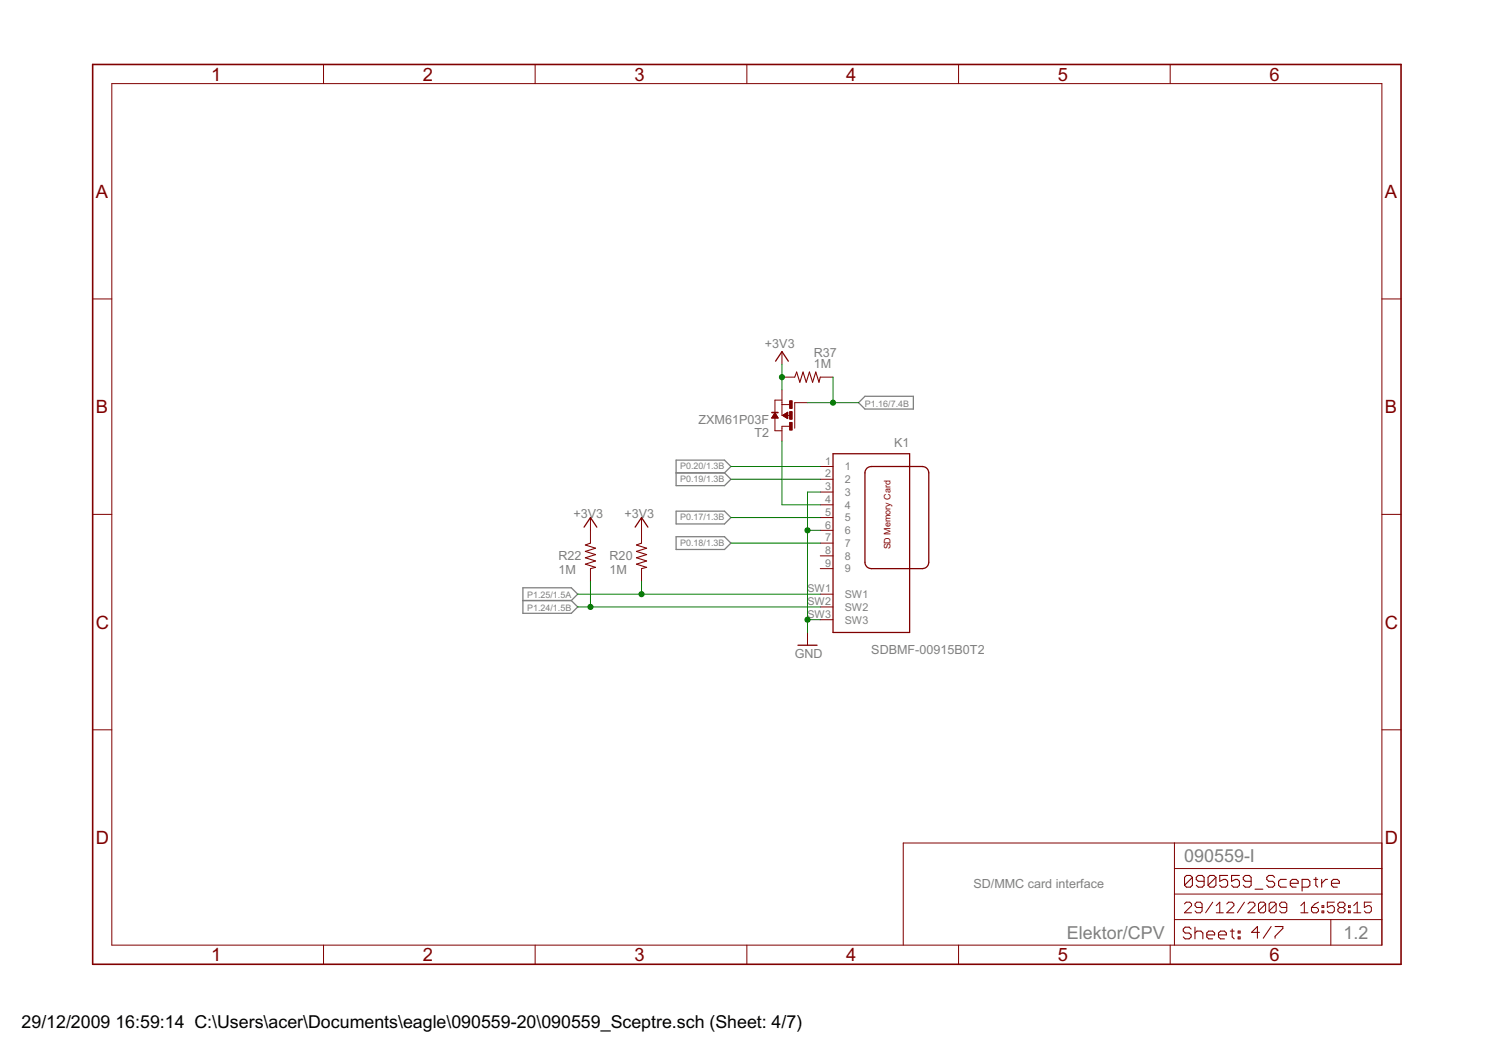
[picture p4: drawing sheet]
<svg xmlns="http://www.w3.org/2000/svg" width="297mm" height="210mm" viewBox="0 0 297 210" stroke-linecap="round" stroke-linejoin="round" font-family="sans-serif">
<g fill="#808080" stroke="#808080" stroke-width=".25">
<path d="M145.4 103l-1.3 1.2z"/>
<path d="M134.5 104.2h9.6z"/>
<path d="M144.1 101.7l1.3 1.3z"/>
<path d="M134.5 101.7h9.6z"/>
<path d="M134.5 101.7v2.5z"/>
<path d="M145.4 108.1l-1.3 1.2z"/>
<path d="M134.5 109.3h9.6z"/>
<path d="M144.1 106.8l1.3 1.3z"/>
<path d="M134.5 106.8h9.6z"/>
<path d="M134.5 106.8v2.5z"/>
<path d="M145.4 95.4l-1.3 1.2z"/>
<path d="M134.5 96.6h9.6z"/>
<path d="M144.1 94.1l1.3 1.3z"/>
<path d="M134.5 94.1h9.6z"/>
<path d="M134.5 94.1v2.5z"/>
<path d="M145.4 92.8l-1.3 1.3z"/>
<path d="M144.1 91.5l1.3 1.3z"/>
<path d="M134.5 91.5h9.6z"/>
<path d="M134.5 91.5v2.6z"/>
<path d="M113.7 116.9l1.2 1.3z"/>
<path d="M104 116.9h9.7z"/>
<path d="M114.9 118.2l-1.2 1.3z"/>
<path d="M104 119.5h9.7z"/>
<path d="M104 116.9v2.6z"/>
<path d="M113.7 119.5l1.2 1.3z"/>
<path d="M114.9 120.8l-1.2 1.2z"/>
<path d="M104 122h9.7z"/>
<path d="M104 119.5v2.5z"/>
<path d="M170.8 80.1l1.3-1.3z"/>
<path d="M172.1 78.8h9.6z"/>
<path d="M170.8 80.1l1.3 1.3z"/>
<path d="M172.1 81.4h9.6z"/>
<path d="M181.7 78.8v2.6z"/>
</g>
<g fill="#800000" stroke="#800000" stroke-width=".2">
<path d="M160.7 125.8v2.6z"/>
<path d="M155.6 70v2.5z"/>
<path d="M127.6 113.1v2.6z"/>
<path d="M127.6 105.5v2.6z"/>
<path d="M127.6 103v2.5z"/>
<path d="M117.5 113.1v2.6z"/>
<path d="M117.5 105.5v2.6z"/>
<path d="M117.5 103v2.5z"/>
<path d="M155.6 85.2v2.5z"/>
<path d="M155.6 77.6v2.5z"/>
<path d="M158.1 80.1h2.6z"/>
<path d="M155.6 82.7h1.6z"/>
<path d="M155.6 80.5h1.5z"/>
<path d="M158.1 80.1v5.1z"/>
<path d="M155.6 80.5v2.2z"/>
<path d="M154.2 79.6v2.5z"/>
<path d="M154.2 79.6h1.4z"/>
<path d="M155.6 84.8h1.5z"/>
<path d="M155.6 84.8v.4z"/>
<path d="M154.2 85.7h1.4z"/>
<path d="M154.2 83v2.7z"/>
<path d="M155.7 82.7l1-.7z"/>
<path d="M156.7 82v1.3z"/>
<path d="M155.7 82.7l1 .6z"/>
<path d="M156.6 83.2h.1z"/>
<path d="M156.5 83.2h.2z"/>
<path d="M156.4 83.1h.3z"/>
<path d="M156.3 83h.4z"/>
<path d="M156.2 83h.5z"/>
<path d="M156 82.9h.7z"/>
<path d="M155.9 82.8h.8z"/>
<path d="M155.8 82.7h.9z"/>
<path d="M155.7 82.7h1z"/>
<path d="M155.8 82.6h.9z"/>
<path d="M155.9 82.5h.8z"/>
<path d="M156 82.5h.7z"/>
<path d="M156.1 82.4h.6z"/>
<path d="M156.3 82.3h.4z"/>
<path d="M156.4 82.3h.3z"/>
<path d="M156.5 82.2h.2z"/>
<path d="M156.6 82.1h.1z"/>
<path d="M154.2 82.1l.6 1.1z"/>
<path d="M153.5 83.2h1.3z"/>
<path d="M154.2 82.1l-.7 1.1z"/>
<path d="M153.6 83.1h1.1z"/>
<path d="M153.6 83h1.1z"/>
<path d="M153.7 83h1z"/>
<path d="M153.7 82.9h.9z"/>
<path d="M153.8 82.8h.8z"/>
<path d="M153.8 82.7h.7z"/>
<path d="M153.9 82.7h.6z"/>
<path d="M153.9 82.6h.6z"/>
<path d="M153.9 82.5h.5z"/>
<path d="M154 82.5h.4z"/>
<path d="M154 82.4h.3z"/>
<path d="M154.1 82.3h.2z"/>
<path d="M154.1 82.3h.1z"/>
<path d="M155.6 80.1v.4z"/>
<path d="M163.2 75h2.5z"/>
<path d="M155.6 75h2.5z"/>
<path d="M274.9 183v5z"/>
<path d="M274.9 177.9v5.1z"/>
<path d="M274.9 172.8v5.1z"/>
<path d="M274.9 167.7v5.1z"/>
<path d="M179.7 167.7v20.3z"/>
<path d="M179.7 167.7h54z"/>
<path d="M233.7 167.7h41.2z"/>
<path d="M264.8 183v5z"/>
<path d="M264.8 183h10.1z"/>
<path d="M233.7 183h31.1z"/>
<path d="M233.7 183v5z"/>
<path d="M233.7 177.9v5.1z"/>
<path d="M233.7 177.9h41.2z"/>
<path d="M233.7 172.8v5.1z"/>
<path d="M233.7 172.8h41.2z"/>
<path d="M233.7 167.7v5.1z"/>
<path d="M235.6 181.6h1.5z"/>
<path d="M235.6 181.6l1.5-1.4z"/>
<path d="M237.1 179.9v.3z"/>
<path d="M236.7 179.5l.4 .4z"/>
<path d="M236 179.5h.7z"/>
<path d="M236 179.5l-.4 .4z"/>
<path d="M237.8 181.3l.3 .3z"/>
<path d="M238.1 181.6h.7z"/>
<path d="M239.2 181.3l-.4 .3z"/>
<path d="M239.2 179.9v1.4z"/>
<path d="M238.8 179.5l.4 .4z"/>
<path d="M238.1 179.5h.7z"/>
<path d="M238.1 179.5l-.3 .4z"/>
<path d="M237.8 179.9v.3z"/>
<path d="M237.8 180.2l.3 .4z"/>
<path d="M238.1 180.6h1.1z"/>
<path d="M241.3 179.5l-1.4 2.1z"/>
<path d="M242 180.2l.7-.7z"/>
<path d="M242.7 179.5v2.1z"/>
<path d="M242 181.6h1.4z"/>
<path d="M244.1 181.6h1.4z"/>
<path d="M244.1 181.6l1.4-1.4z"/>
<path d="M245.5 179.9v.3z"/>
<path d="M245.1 179.5l.4 .4z"/>
<path d="M244.4 179.5h.7z"/>
<path d="M244.4 179.5l-.3 .4z"/>
<path d="M247.6 179.5l-1.4 2.1z"/>
<path d="M248.3 181.6h1.4z"/>
<path d="M249.7 180.2l-1.4 1.4z"/>
<path d="M249.7 179.9v.3z"/>
<path d="M249.3 179.5l.4 .4z"/>
<path d="M248.6 179.5h.7z"/>
<path d="M248.6 179.5l-.3 .4z"/>
<path d="M250.4 179.9v1.4z"/>
<path d="M250.7 179.5l-.3 .4z"/>
<path d="M250.7 179.5h.7z"/>
<path d="M251.4 179.5l.4 .4z"/>
<path d="M251.8 179.9v1.4z"/>
<path d="M251.8 181.3l-.4 .3z"/>
<path d="M250.7 181.6h.7z"/>
<path d="M250.4 181.3l.3 .3z"/>
<path d="M250.4 181.3l1.4-1.4z"/>
<path d="M252.5 179.9v1.4z"/>
<path d="M252.8 179.5l-.3 .4z"/>
<path d="M252.8 179.5h.8z"/>
<path d="M253.6 179.5l.3 .4z"/>
<path d="M253.9 179.9v1.4z"/>
<path d="M253.9 181.3l-.3 .3z"/>
<path d="M252.8 181.6h.8z"/>
<path d="M252.5 181.3l.3 .3z"/>
<path d="M252.5 181.3l1.4-1.4z"/>
<path d="M254.6 181.3l.4 .3z"/>
<path d="M255 181.6h.7z"/>
<path d="M256 181.3l-.3 .3z"/>
<path d="M256 179.9v1.4z"/>
<path d="M255.7 179.5l.3 .4z"/>
<path d="M255 179.5h.7z"/>
<path d="M255 179.5l-.4 .4z"/>
<path d="M254.6 179.9v.3z"/>
<path d="M254.6 180.2l.4 .4z"/>
<path d="M255 180.6h1z"/>
<path d="M258.8 180.2l.7-.7z"/>
<path d="M259.5 179.5v2.1z"/>
<path d="M258.8 181.6h1.4z"/>
<path d="M261.6 179.9l.7-.4z"/>
<path d="M261.6 179.9l-.7 .7z"/>
<path d="M260.9 180.6v.7z"/>
<path d="M260.9 181.3l.4 .3z"/>
<path d="M261.3 181.6h.7z"/>
<path d="M262.3 181.3l-.3 .3z"/>
<path d="M262.3 180.9v.4z"/>
<path d="M262 180.6l.3 .3z"/>
<path d="M260.9 180.6h1.1z"/>
<path d="M263 180.2h.4z"/>
<path d="M263.4 180.2v.4z"/>
<path d="M263 180.6h.4z"/>
<path d="M263 180.2v.4z"/>
<path d="M263 181.3h.4z"/>
<path d="M263.4 181.3v.3z"/>
<path d="M263 181.6h.4z"/>
<path d="M263 181.3v.3z"/>
<path d="M264.1 179.5h1.4z"/>
<path d="M264.1 179.5v1.1z"/>
<path d="M264.1 180.6l.7-.4z"/>
<path d="M264.8 180.2h.3z"/>
<path d="M265.1 180.2l.4 .4z"/>
<path d="M265.5 180.6v.7z"/>
<path d="M265.5 181.3l-.4 .3z"/>
<path d="M264.4 181.6h.7z"/>
<path d="M264.1 181.3l.3 .3z"/>
<path d="M266.2 179.9l.3-.4z"/>
<path d="M266.5 179.5h.7z"/>
<path d="M267.2 179.5l.4 .4z"/>
<path d="M267.6 179.9v.3z"/>
<path d="M267.2 180.6l.4-.4z"/>
<path d="M267.2 180.6l.4 .3z"/>
<path d="M267.6 180.9v.4z"/>
<path d="M267.6 181.3l-.4 .3z"/>
<path d="M266.5 181.6h.7z"/>
<path d="M266.2 181.3l.3 .3z"/>
<path d="M266.2 180.9v.4z"/>
<path d="M266.2 180.9l.3-.3z"/>
<path d="M266.2 180.2l.3 .4z"/>
<path d="M266.2 179.9v.3z"/>
<path d="M266.5 180.6h.7z"/>
<path d="M268.3 180.2h.3z"/>
<path d="M268.6 180.2v.4z"/>
<path d="M268.3 180.6h.3z"/>
<path d="M268.3 180.2v.4z"/>
<path d="M268.3 181.3h.3z"/>
<path d="M268.6 181.3v.3z"/>
<path d="M268.3 181.6h.3z"/>
<path d="M268.3 181.3v.3z"/>
<path d="M269.3 180.2l.7-.7z"/>
<path d="M270 179.5v2.1z"/>
<path d="M269.3 181.6h1.4z"/>
<path d="M271.4 179.5h1.4z"/>
<path d="M271.4 179.5v1.1z"/>
<path d="M271.4 180.6l.7-.4z"/>
<path d="M272.1 180.2h.4z"/>
<path d="M272.5 180.2l.3 .4z"/>
<path d="M272.8 180.6v.7z"/>
<path d="M272.8 181.3l-.3 .3z"/>
<path d="M271.8 181.6h.7z"/>
<path d="M271.4 181.3l.4 .3z"/>
<path d="M22.2 16.6v171.4z"/>
<path d="M18.4 59.5h3.8z"/>
<path d="M18.4 102.3h3.8z"/>
<path d="M18.4 145.2h3.8z"/>
<path d="M22.2 188h252.7z"/>
<path d="M64.4 188v3.9z"/>
<path d="M106.5 188v3.9z"/>
<path d="M148.6 188v3.9z"/>
<path d="M190.7 188v3.9z"/>
<path d="M232.8 188v3.9z"/>
<path d="M274.9 16.6v171.4z"/>
<path d="M274.9 59.5h3.8z"/>
<path d="M274.9 102.3h3.8z"/>
<path d="M274.9 145.2h3.8z"/>
<path d="M22.2 16.6h252.7z"/>
<path d="M64.4 12.8v3.8z"/>
<path d="M106.5 12.8v3.8z"/>
<path d="M148.6 12.8v3.8z"/>
<path d="M190.7 12.8v3.8z"/>
<path d="M232.8 12.8v3.8z"/>
<path d="M163.2 92.8h2.5z"/>
<path d="M163.2 95.4h2.5z"/>
<path d="M163.2 97.9h2.5z"/>
<path d="M163.2 100.4h2.5z"/>
<path d="M163.2 103h2.5z"/>
<path d="M163.2 105.5h2.5z"/>
<path d="M163.2 108.1h2.5z"/>
<path d="M163.2 110.6h2.5z"/>
<path d="M163.2 113.1h2.5z"/>
<path d="M163.2 118.2h2.5z"/>
<path d="M163.2 120.8h2.5z"/>
<path d="M163.2 123.3h2.5z"/>
</g>
<g fill="#800000" stroke="#800000" stroke-width=".25">
<path d="M158.7 128.4h3.9z"/>
<path d="M155.6 70l1.2 1.9z"/>
<path d="M155.6 70l-1.3 1.9z"/>
<path d="M127.6 103l-1.2 1.9z"/>
<path d="M127.6 103l1.3 1.9z"/>
<path d="M117.5 103l-1.3 1.9z"/>
<path d="M117.5 103l1.2 1.9z"/>
<path d="M165.7 90.3v35.5z"/>
<path d="M165.7 125.8h15.3z"/>
<path d="M181 90.3v35.5z"/>
<path d="M165.7 90.3h15.3z"/>
<path d="M173.4 92.8h10.1z"/>
<path d="M172.1 94.1v17.8z"/>
<path d="M173.4 113.1h10.1z"/>
<path d="M184.8 94.1v17.8z"/>
</g>
<g fill="#800000" stroke="#800000" stroke-width=".21">
<path d="M126.6 108.4l1-.3z"/>
<path d="M126.6 108.4l2.1 .7z"/>
<path d="M126.6 109.7l2.1-.6z"/>
<path d="M126.6 109.7l2.1 .6z"/>
<path d="M126.6 111l2.1-.7z"/>
<path d="M126.6 111l2.1 .6z"/>
<path d="M126.6 112.2l2.1-.6z"/>
<path d="M126.6 112.2l2.1 .7z"/>
<path d="M127.6 113.1l1.1-.2z"/>
<path d="M116.5 108.4l1-.3z"/>
<path d="M116.5 108.4l2 .7z"/>
<path d="M116.5 109.7l2-.6z"/>
<path d="M116.5 109.7l2 .6z"/>
<path d="M116.5 111l2-.7z"/>
<path d="M116.5 111l2 .6z"/>
<path d="M116.5 112.2l2-.6z"/>
<path d="M116.5 112.2l2 .7z"/>
<path d="M117.5 113.1l1-.2z"/>
<path d="M158.5 74l-.4 1z"/>
<path d="M158.5 74l.6 2.1z"/>
<path d="M159.8 74l-.7 2.1z"/>
<path d="M159.8 74l.6 2.1z"/>
<path d="M161 74l-.6 2.1z"/>
<path d="M161 74l.7 2.1z"/>
<path d="M162.3 74l-.6 2.1z"/>
<path d="M162.3 74l.6 2.1z"/>
<path d="M163.2 75l-.3 1.1z"/>
<path d="M235.7 174.6v1.5z"/>
<path d="M235.7 174.6l.4-.4z"/>
<path d="M236.1 174.2h.7z"/>
<path d="M236.8 174.2l.4 .4z"/>
<path d="M237.2 174.6v1.5z"/>
<path d="M236.8 176.5l.4-.4z"/>
<path d="M236.1 176.5h.7z"/>
<path d="M235.7 176.1l.4 .4z"/>
<path d="M235.7 176.1l1.5-1.5z"/>
<path d="M238 176.1l.4 .4z"/>
<path d="M238.4 176.5h.8z"/>
<path d="M239.2 176.5l.4-.4z"/>
<path d="M239.6 174.6v1.5z"/>
<path d="M239.2 174.2l.4 .4z"/>
<path d="M238.4 174.2h.8z"/>
<path d="M238 174.6l.4-.4z"/>
<path d="M238 174.6v.4z"/>
<path d="M238 175l.4 .3z"/>
<path d="M238.4 175.3h1.2z"/>
<path d="M240.3 174.6v1.5z"/>
<path d="M240.3 174.6l.4-.4z"/>
<path d="M240.7 174.2h.8z"/>
<path d="M241.5 174.2l.4 .4z"/>
<path d="M241.9 174.6v1.5z"/>
<path d="M241.5 176.5l.4-.4z"/>
<path d="M240.7 176.5h.8z"/>
<path d="M240.3 176.1l.4 .4z"/>
<path d="M241.9 174.6l-1.6 1.5z"/>
<path d="M242.7 174.2h1.5z"/>
<path d="M242.7 174.2v1.1z"/>
<path d="M242.7 175.3l.8-.3z"/>
<path d="M243.5 175h.4z"/>
<path d="M243.9 175l.3 .3z"/>
<path d="M244.2 175.3v.8z"/>
<path d="M244.2 176.1l-.3 .4z"/>
<path d="M243.1 176.5h.8z"/>
<path d="M242.7 176.1l.4 .4z"/>
<path d="M245 174.2h1.6z"/>
<path d="M245 174.2v1.1z"/>
<path d="M245 175.3l.8-.3z"/>
<path d="M245.8 175h.4z"/>
<path d="M246.2 175l.4 .3z"/>
<path d="M246.6 175.3v.8z"/>
<path d="M246.2 176.5l.4-.4z"/>
<path d="M245.4 176.5h.8z"/>
<path d="M245 176.1l.4 .4z"/>
<path d="M247.4 176.1l.4 .4z"/>
<path d="M247.8 176.5h.7z"/>
<path d="M248.5 176.5l.4-.4z"/>
<path d="M248.9 174.6v1.5z"/>
<path d="M248.5 174.2l.4 .4z"/>
<path d="M247.8 174.2h.7z"/>
<path d="M247.4 174.6l.4-.4z"/>
<path d="M247.4 174.6v.4z"/>
<path d="M247.4 175l.4 .3z"/>
<path d="M247.8 175.3h1.1z"/>
<path d="M249.7 176.9h1.5z"/>
<path d="M253.2 174.2l.4 .4z"/>
<path d="M252.4 174.2h.8z"/>
<path d="M252 174.6l.4-.4z"/>
<path d="M252 174.6v.4z"/>
<path d="M252 175l.4 .3z"/>
<path d="M252.4 175.3h.8z"/>
<path d="M253.2 175.3l.4 .4z"/>
<path d="M253.6 175.7v.4z"/>
<path d="M253.6 176.1l-.4 .4z"/>
<path d="M252.4 176.5h.8z"/>
<path d="M252 176.1l.4 .4z"/>
<path d="M254.8 175h1.1z"/>
<path d="M254.8 175l-.4 .3z"/>
<path d="M254.4 175.3v.8z"/>
<path d="M254.4 176.1l.4 .4z"/>
<path d="M254.8 176.5h1.1z"/>
<path d="M257.1 176.5h.8z"/>
<path d="M256.7 176.1l.4 .4z"/>
<path d="M256.7 175.3v.8z"/>
<path d="M256.7 175.3l.4-.3z"/>
<path d="M257.1 175h.8z"/>
<path d="M257.9 175l.4 .3z"/>
<path d="M258.3 175.3v.4z"/>
<path d="M256.7 175.7h1.6z"/>
<path d="M259.1 175v2.3z"/>
<path d="M259.1 175h1.1z"/>
<path d="M260.2 175l.4 .3z"/>
<path d="M260.6 175.3v.8z"/>
<path d="M260.6 176.1l-.4 .4z"/>
<path d="M259.1 176.5h1.1z"/>
<path d="M261.8 174.6v1.5z"/>
<path d="M261.8 176.1l.4 .4z"/>
<path d="M261.4 175h.8z"/>
<path d="M263 175v1.5z"/>
<path d="M263.7 175l-.7 .7z"/>
<path d="M263.7 175h.4z"/>
<path d="M265.3 176.5h.8z"/>
<path d="M264.9 176.1l.4 .4z"/>
<path d="M264.9 175.3v.8z"/>
<path d="M264.9 175.3l.4-.3z"/>
<path d="M265.3 175h.8z"/>
<path d="M266.1 175l.4 .3z"/>
<path d="M266.5 175.3v.4z"/>
<path d="M264.9 175.7h1.6z"/>
<path d="M250.2 184.3v2.4z"/>
<path d="M250.2 184.3l-1.2 1.2z"/>
<path d="M249 185.5h1.6z"/>
<path d="M252.9 184.3l-1.6 2.4z"/>
<path d="M253.7 184.3h1.5z"/>
<path d="M255.2 184.3v.4z"/>
<path d="M255.2 184.7l-1.5 1.6z"/>
<path d="M253.7 186.3v.4z"/>
<path d="M236.6 184.5l.4 .3z"/>
<path d="M235.8 184.5h.8z"/>
<path d="M235.8 184.5l-.4 .3z"/>
<path d="M235.4 184.8v.5z"/>
<path d="M235.4 185.3l.4 .3z"/>
<path d="M235.8 185.6h.8z"/>
<path d="M236.6 185.6l.4 .4z"/>
<path d="M237 186v.4z"/>
<path d="M236.6 186.8l.4-.4z"/>
<path d="M235.8 186.8h.8z"/>
<path d="M235.4 186.4l.4 .4z"/>
<path d="M237.7 184.5v2.3z"/>
<path d="M237.7 185.6l.4-.3z"/>
<path d="M238.1 185.3h.8z"/>
<path d="M238.9 185.3l.4 .3z"/>
<path d="M239.3 185.6v1.2z"/>
<path d="M240.5 186.8h.8z"/>
<path d="M240.1 186.4l.4 .4z"/>
<path d="M240.1 185.6v.8z"/>
<path d="M240.1 185.6l.4-.3z"/>
<path d="M240.5 185.3h.8z"/>
<path d="M241.3 185.3l.4 .3z"/>
<path d="M241.7 185.6v.4z"/>
<path d="M240.1 186h1.6z"/>
<path d="M242.8 186.8h.8z"/>
<path d="M242.4 186.4l.4 .4z"/>
<path d="M242.4 185.6v.8z"/>
<path d="M242.4 185.6l.4-.3z"/>
<path d="M242.8 185.3h.8z"/>
<path d="M243.6 185.3l.4 .3z"/>
<path d="M244 185.6v.4z"/>
<path d="M242.4 186h1.6z"/>
<path d="M245.2 184.8v1.6z"/>
<path d="M245.2 186.4l.4 .4z"/>
<path d="M244.8 185.3h.8z"/>
<path d="M246.3 185.3h.4z"/>
<path d="M246.7 185.3v.3z"/>
<path d="M246.3 185.6h.4z"/>
<path d="M246.3 185.3v.3z"/>
<path d="M246.3 186.4h.4z"/>
<path d="M246.7 186.4v.4z"/>
<path d="M246.3 186.8h.4z"/>
<path d="M246.3 186.4v.4z"/>
</g>
<g fill="#800000" stroke="#800000" stroke-width=".2">
<path d="M157.1 84.1h.5v1.5h-.5z"/>
<path d="M157.1 81.9h.5v1.5h-.5z"/>
<path d="M157.1 79.7h.5v1.6h-.5z"/>
<path d="M153.5 82h1.3v.1h-1.3z"/>
</g>
<g fill="#800000" stroke="#800000" stroke-width=".32">
<path d="M18.4 12.8v179.1z"/>
<path d="M18.4 191.9h260.3z"/>
<path d="M278.7 12.8v179.1z"/>
<path d="M18.4 12.8h260.3z"/>
</g>
<path d="M173.4 92.8l-.8 .3-.4 .4-.1 .6M183.5 92.8l.8 .3 .4 .4 .1 .6M172.1 111.9l.1 .5 .4 .5 .8 .2M184.8 111.9l-.1 .5-.4 .5-.8 .2" fill="none" stroke="#800000" stroke-width=".25"/>
<g fill="#008000" stroke="#008000" stroke-width=".2">
<path d="M160.7 97.9h2.5z"/>
<path d="M160.7 97.9v7.6z"/>
<path d="M160.7 105.5h2.5z"/>
<path d="M160.7 105.5v17.8z"/>
<path d="M160.7 123.3v2.5z"/>
<path d="M160.7 123.3h2.5z"/>
<path d="M155.6 72.5v2.5z"/>
<path d="M155.6 75v2.6z"/>
<path d="M145.4 103h17.8z"/>
<path d="M145.4 108.1h17.8z"/>
<path d="M145.4 95.4h17.8z"/>
<path d="M145.4 92.8h17.8z"/>
<path d="M114.9 118.2h12.7z"/>
<path d="M127.6 115.7v2.5z"/>
<path d="M127.6 118.2h35.6z"/>
<path d="M114.9 120.8h2.6z"/>
<path d="M117.5 115.7v5.1z"/>
<path d="M117.5 120.8h45.7z"/>
<path d="M160.7 80.1h5z"/>
<path d="M165.7 80.1h5.1z"/>
<path d="M165.7 75v5.1z"/>
<path d="M155.6 100.4h7.6z"/>
<path d="M155.6 87.7v12.7z"/>
<circle cx="160.7" cy="105.5" r=".51"/>
<circle cx="160.7" cy="123.3" r=".51"/>
<circle cx="155.6" cy="75" r=".51"/>
<circle cx="127.6" cy="118.2" r=".51"/>
<circle cx="117.5" cy="120.8" r=".51"/>
<circle cx="165.7" cy="80.1" r=".51"/>
</g>
<g font-size="4.1" fill="#800000">
<text x="42" y="16">1</text>
<text x="84.1" y="16">2</text>
<text x="126.2" y="16">3</text>
<text x="168.3" y="16">4</text>
<text x="210.5" y="16">5</text>
<text x="252.6" y="16">6</text>
<text x="19" y="39.4">A</text>
<text x="275.5" y="39.4">A</text>
<text x="19" y="82.2">B</text>
<text x="275.5" y="82.2">B</text>
<text x="19" y="125.1">C</text>
<text x="275.5" y="125.1">C</text>
<text x="19" y="167.9">D</text>
<text x="275.5" y="167.9">D</text>
<text x="42" y="191.3">1</text>
<text x="84.1" y="191.3">2</text>
<text x="126.2" y="191.3">3</text>
<text x="168.3" y="191.3">4</text>
<text x="210.5" y="191.3">5</text>
<text x="252.6" y="191.3">6</text>
</g>
<g font-size="4" fill="#808080">
<text x="235.6" y="171.5">090559-I</text>
<text x="212.2" y="186.8">Elektor/CPV</text>
<text x="267.3" y="186.8">1.2</text>
</g>
<g font-size="4">
<text x="4.3" y="204.6">29/12/2009</text>
<text x="23" y="204.6">16:59:14 C:\Users\acer\Documents\eagle\090559-20\090559_Sceptre.sch (Sheet: 4/7)</text>
</g>
<g font-size="2.8" fill="#808080">
<text x="152.2" y="69.2">+3V3</text>
<text x="161.9" y="71">R37</text>
<text x="161.9" y="73.3">1M</text>
<text x="139" y="84.4">ZXM61P03F</text>
<text x="150.1" y="87">T2</text>
<text x="177.9" y="89">K1</text>
<text x="114.1" y="103">+3V3</text>
<text x="124.2" y="103">+3V3</text>
<text x="111.1" y="111.3">R22</text>
<text x="121.3" y="111.3">R20</text>
<text x="111.1" y="114.1">1M</text>
<text x="121.3" y="114.1">1M</text>
<text x="158.1" y="130.9">GND</text>
<text x="173.3" y="130.1">SDBMF-00915B0T2</text>
<text x="193.7" y="176.6">SD/MMC card interface</text>
</g>
<g font-size="2.4" fill="#808080">
<text x="164.2" y="92.5">1</text>
<text x="164.2" y="95">2</text>
<text x="168.1" y="93.6">1</text>
<text x="164.2" y="97.5">3</text>
<text x="164.2" y="100.1">4</text>
<text x="168.1" y="96.1">2</text>
<text x="168.1" y="98.7">3</text>
<text x="168.1" y="101.2">4</text>
<text x="164.2" y="102.6">5</text>
<text x="164.2" y="105.2">6</text>
<text x="164.2" y="107.7">7</text>
<text x="168.1" y="103.7">5</text>
<text x="168.1" y="106.3">6</text>
<text x="164.2" y="110.2">8</text>
<text x="164.2" y="112.8">9</text>
<text x="168.1" y="108.8">7</text>
<text x="168.1" y="111.4">8</text>
<text x="168.1" y="113.9">9</text>
<text x="160.6" y="117.9">SW1</text>
<text x="168.1" y="119">SW1</text>
<text x="160.6" y="120.4">SW2</text>
<text x="160.6" y="122.9">SW3</text>
<text x="168.1" y="121.5">SW2</text>
<text x="168.1" y="124.1">SW3</text>
</g>
<g font-size="2" fill="#808080">
<text x="172.1" y="80.9">P1.16/7.4B</text>
<text x="135.3" y="95.9">P0.19/1.3B</text>
<text x="135.3" y="93.3">P0.20/1.3B</text>
<text x="135.3" y="103.5">P0.17/1.3B</text>
<text x="135.3" y="108.6">P0.18/1.3B</text>
<text x="104.9" y="119">P1.25/1.5A</text>
<text x="104.9" y="121.5">P1.24/1.5B</text>
</g>
<text font-size="2" fill="#800000" x="177.2" y="109.3" transform="rotate(-90 177.2 109.3)">SD Memory Card</text>
</svg>
